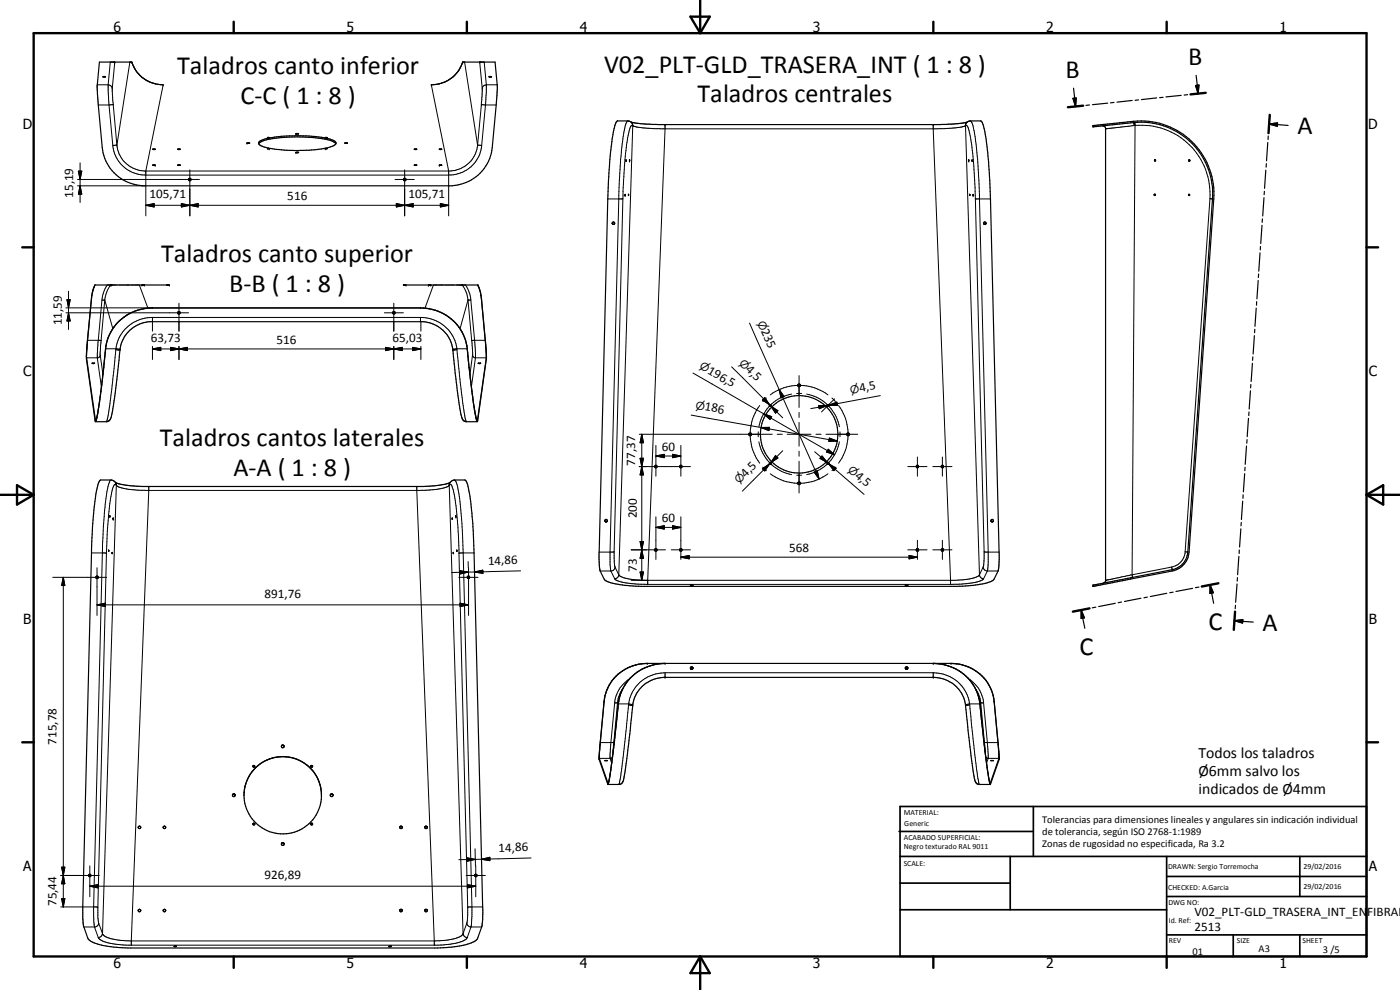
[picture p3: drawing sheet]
<svg xmlns="http://www.w3.org/2000/svg" width="420mm" height="297mm" viewBox="0 0 420 297" stroke-linecap="round" stroke-linejoin="round" font-family="sans-serif">
<g fill="none" stroke="#000" stroke-width=".35">
<path d="M30.9 23h.8zM49 25.4a9.8 9.8 0 0 1-9.4-6.8h-9.8l-.6 7.9 1.5 17.7a12.9 12.9 0 0 0 12 11.6h93a12.8 12.8 0 0 0 12-11.6l1.6-17.4-.7-8.2h-9.8a9.6 9.6 0 0 1-9.4 6.8M146.8 23h.7zM189.4 36.6l3 .5 5 .3h84.8l5.1-.3 3-.5M189.5 36.7l-1-.4h-3.3a12.4 12.4 0 0 0-1.5 5.4l-.7 7.1-.6 10.9-2.6 106.5 .3 5 1.2 2.5a9 9 0 0 0 5.5 1.8l5.7 .4h94.7a26.8 26.8 0 0 0 10.9-1.8l1.5-2.9 .3-5-2.9-112.1a76.9 76.9 0 0 0-2.2-17.4l-.5-.4h-3.1l-1 .4M322 29.5l1-.1-.2 2.6zM322.2 26.5l.6 5.5M325.1 31.7l-4.6 .5M327 31.5l-1.1 .1M330.9 37.8l.6 .1 .3 .5v135.9l-.5 .6-3.3 .7v.3l23.8-4.6a6.3 6.3 0 0 0 5.1-5.6l7.4-106a22 22 0 0 0-26.7-23l-9.4 .9-.2 .1v.4l6.5-.7a35.2 35.2 0 0 1 12.5-.2 21.5 21.5 0 0 1 16.9 22.5l-7.4 105.9a5.8 5.8 0 0 1-4.8 5.3l-20.5 4M332.4 30.9l-4.5 .5M334.3 30.7l-1 .2"/>
<path d="M339.8 30.1l-4.6 .5M341.7 30l-1.1 .1M347.1 29.4l-4.6 .5M349.1 29.2l-1.1 .1M354.5 28.6l-4.6 .5M356.4 28.4l-1 .1M358.8 25.7l1-.2-.2 2.6zM359 22.6l.6 5.5M361.9 27.9l-4.6 .4M380.9 37.2l2.5-.3-.1 1zM380.9 37.2l5.7 .4M381.1 34.5l-.4 5.5"/>
<path d="M45.8 49.6l.8-.1zM45.9 44.7l.7 .1zM45.9 49.6h.1M53.3 49.6h.8zM53.3 49.6h.1M53.4 44.7l.7 .1zM74.1 42.9l.8 .1zM77.6 43.1a6.9 6.9 0 0 1 4.7-1.6l6.9-.4 6.3 .3a8.2 8.2 0 0 1 5.3 1.7M78.1 42.3l2.4-.8a52 52 0 0 1 15.2-.4l2.5 .4a3.8 3.8 0 0 1 2.6 1.3 1.69 1.69 0 0 1-1.6 1.3 47.1 47.1 0 0 1-20.2-.1 1.24 1.24 0 0 1-1.3-1.4zM80.3 41.3h.5zM80.3 44.6h.5zM80.3 41.2v.1"/>
<path d="M88.8 40.1v.1M88.8 40.1h.8M88.8 40.2h.8M89.6 45.7h-.8l.8 .1M89.6 45.7h.1M89.6 45.8h.1M89.6 40.1v.1M89.6 45.7v.1M97.6 41.3h.6zM97.6 44.6h.6zM98.1 41.2v.1M103.6 42.9h-.1"/>
<path d="M104.3 42.9h-.8l.8 .1M104.3 42.9h.1M104.3 43h.1M104.3 42.9v.1M124.3 49.6h.8zM124.4 44.7l.7 .1zM125 49.6h.1M131.9 49.5l.7 .1zM132.5 44.7h-.6l.6 .1M132.5 44.7h.1M132.5 44.8h.1M132.5 49.5h.1"/>
<path d="M132.5 44.7v.1M132.5 49.6h.1M187.6 58.3v.4zM187.9 48v.4M188.6 58.3v.4M188.9 47.9v.4zM290.7 47.9v.4zM291 58.3v.4M291.7 48v.4M292 58.3l.1 .4zM346.4 58.5v.1M346.4 58.4v.1"/>
<path d="M346.5 48h.3l-.1 .3zM346.5 58.3l-.1 .1M346.5 58.3l.2 .2-.2 .2-.1-.2M346.6 48l-.1 .1M356.7 58.5l.1 .2M356.7 58.3v.2M356.7 58.3h.2M356.8 58.4l-.1 .1M356.8 48h.2v.3h-.2zM356.9 48h.1M356.9 58.3l.1 .3-.2 .1M356.9 58.3l-.1 .1"/>
<path d="M357 48h.1M379.3 59.3l-.3 5.5M379.5 57.4l-.1 1M379.9 51.1l-.4 5.4M380.1 49.1l-.1 1.1M380.5 42.8l-.4 5.5M380.6 40.8v1.1M184 67.3h.2M184 67.3a.37 .37 0 0 1-.2-.6 .37 .37 0 0 1 .6 0 .37 .37 0 0 1-.2 .6M295.4 67.3a.37 .37 0 0 1-.1-.6 .37 .37 0 0 1 .6 0 .37 .37 0 0 1-.2 .6M295.4 67.3h.3M378.2 75.9l-.4 5.5"/>
<path d="M378.3 74l-.1 1M378.7 67.6l-.3 5.5M378.9 65.7l-.1 1M27.5 88.7l-1.2 13.4M27.5 88.6l-1.3 13.6M28.2 86.3l-.5 1.6M33.2 99.7l-.7 1.6M34.7 97.5l-1.5 2.2-.7 1.6M34.7 97.5l-1 1.4M35.3 96.8l-.6 .7M40.4 93.4l-2.4 1.2-2.7 2.2M40.4 93.4l-3.1 1.7-2 1.7"/>
<path d="M42.2 92.9l-1.8 .5M42.6 85.5l.1 .1M43.3 85.5v.1M44.8 92.4l82.3 .1M44.8 92.4l-1.8 .2M44.8 92.5l-2.7 .3-1.7 .6M45.7 92.4h81.4M50.1 85.5l.1 .1M50.7 85.6l-22.2-.1-1 3.2M121.8 85.5l-.1 .1M127.1 92.5l1.8 .1 1.7 .5M128.6 85.5v.1"/>
<path d="M128.9 92.7l1.7 .4M129.3 85.5l-.1 .1M130.6 93.1l.9 .3M131.5 93.4l2.4 1.2 2.7 2.2M131.5 93.4a14.7 14.7 0 0 1 5.1 3.4M136.6 96.8l.6 .7M137.2 97.5l1.5 2.2 .7 1.6M143.4 85.5l-22.3 .1M143.4 85.5l.8 2.4M143.4 85.5l.8 2.3M144.2 87.8l1.5 14.4M144.3 88.7l1.3 13.4"/>
<path d="M376.6 98.8l-.1 1M377 92.5l-.4 5.4M377.1 90.5v1.1M377.6 84.2l-.4 5.5M377.7 82.2l-.1 1.1M25.9 107.1l.1 .1M26 106.5l-.1 .3M26 107.4l2.6 18.7M26 104.9l-.1 2.8 2.7 18.8M26.1 104.9l-.2 1.3M26.2 102.7l-.1 2.2M26.3 102.1l-.3 2.8"/>
<path d="M27.6 109h.8zM28.4 109h.1M30 119.1l-.4 3M30.3 117.3l-.7 4.9M30.4 116.4l-.2 1.9M30.6 114.5v.9M31 111.4l-.6 5.1M31.2 109.2l-.4 4.3M31.3 108.1l-.1 1.1M31.7 104.7l-.5 4.5M31.7 104.6l-.3 3.5M31.7 104.6v.1"/>
<path d="M32 102.9l-.3 1.7M32.5 101.3l-.5 1.6M139.4 101.3l.5 1.6M139.9 102.9l.3 1.7M140.2 104.6l.5 4.6M140.2 104.7l.2 1.1M140.3 105.9l.4 3.3M140.7 109.2l.1 1.1M140.7 109.2l.5 4.3M140.9 111.4l.4 3.2M141.3 114.5l.5 3.8M141.4 115.5l.1 1"/>
<path d="M141.6 117.3l.3 1.9M141.8 119.1l.5 3.1M141.9 119.9l.7 4M143.5 109h.1M143.5 109h.7M143.5 109l.7 .1M144.2 109v.1M145.6 102.1l.1 1.2M145.7 102.2v.5M145.7 103.3l.2 1.6M145.9 104.9v.9M145.9 104.9v.4"/>
<path d="M145.9 105.8l.1 .4M145.9 105.4l.1 .4M146 106.6v1l-2.7 18.9h-3.3l-1-.4a34.6 34.6 0 0 1-1.9-9.7l-1.2-11.4a9.6 9.6 0 0 0-7.1-8.2l-1.8-.3h-82.1a9.7 9.7 0 0 0-9 9.5l-1.2 11.2a31.3 31.3 0 0 1-1.7 8.8l-1 .5h-3.4M146 105.8v1.6l-2.8 18.8-.6-2.3M375.3 117.3l-.4 5.4M375.4 115.4l-.1 1M375.9 109l-.4 5.5M376 107.1l-.1 1M376.5 100.7l-.4 5.5M28.6 126.1l.1 .1M29.2 124.8l-.5 1.4M29.3 123.9l-.6 2.6"/>
<path d="M29.4 124l-.2 .5M29.6 122.2l-.3 1.7M29.6 122.1l-.2 1.9M142.4 122.8l.2 1.2M142.6 124l.6 2.5M204.2 139.6h.3a.4 .4 0 0 1 .1 .6 .4 .4 0 0 1-.6 .1zM231 138.8l.4 .1v.2l-.4 .1zM248.2 138.9l.5-.1v.4h-.4zM275.2 139.6l.4 .1v.6a.4 .4 0 0 1-.6-.1 .4 .4 0 0 1 .2-.6zM374.1 133.8l-.4 5.5M374.3 131.9l-.1 1.1M374.7 125.5l-.4 5.5"/>
<path d="M374.9 123.6l-.1 1.1M32.9 154.8v.3M32.9 155.1h.1M34 155.4v.4zM34.7 144.8l2.8 .7 5 .5h84.7l5-.5 2.8-.7M34.7 144.9l-1.1-.8-3.4-.1a4.1 4.1 0 0 0-1.2 3l-.8 6-.7 11.8-2.7 107.3 .2 5.6 1.3 3.7a5.6 5.6 0 0 0 4.2 2.2l3.7 .6 4.2 .2h92.9l3.4-.2a15.7 15.7 0 0 0 8.4-2.3l1.6-4.2 .2-5-2.9-113.5a58.6 58.6 0 0 0-2-14.7l-.5-.5h-3.1l-.8 .3-.6 .6M135.7 155.4v.3M135.7 155.4h.1M136.8 154.7v.4M136.8 154.8h.1M136.8 155.1h.1M181.6 156.5h.2"/>
<path d="M181.8 156.6h.2M181.8 156.5h.2M182.2 156.3a.38 .38 0 0 0-.2-.4 .38 .38 0 0 0-.5 .2 .38 .38 0 0 0 .3 .5M182.2 156.3l-.2 .2M182.2 156.4l-.2 .2M297.5 156.5a.39 .39 0 0 1 0-.6 .39 .39 0 0 1 .5 0 .39 .39 0 0 1 0 .6M297.5 156.5l.1 .1M297.6 156.5h.3M297.6 156.6h.3M298 156.5l-.1 .1M372.4 158.7l-.4 5.4M372.5 156.8l-.1 1"/>
<path d="M372.9 150.4l-.3 5.5M373.1 148.5l-.1 1M373.5 142.1l-.3 5.5M373.7 140.2l-.1 1M32.6 165.1v.3zM32.6 165.4h.1M32.6 165.1h.1M33.6 165.8l.1 .3zM136 165.7l.1 .4zM137.1 165.3v.1M137.1 165.1v.3M204 164.7a.4 .4 0 0 1 .6 .1 .4 .4 0 0 1-.1 .6l-.5-.1z"/>
<path d="M207.2 175.6h.8zM271.7 175.6h.7zM275.1 164.7h.5v.6h-.5zM342.4 179.5l-4.9 1M344.3 179.2l-1 .2M350.2 178l-5 1M352.1 177.7l-1 .1M357.9 176.5l-5 1M359.8 176.1l-1 .2M363.2 175.5l.9 2.3-1 .3zM363.2 175.5l1 5.5M365.7 175l-5 1"/>
<path d="M371.3 175.2l-.5 5.5M371.4 173.3l-.1 1.1M371.8 166.9l-.4 5.5M371.9 165v1.1M195.1 199.8l-.8 .3M195.1 199.8l-1.6 .6M196 199.5l-.9 .3M196.9 199.3l-1.8 .5M197.8 199.2l-.9 .1M199.6 199.1l-1.8 .1M280.1 199.1l1.8 .1M281.8 199.2l2.7 .6"/>
<path d="M281.9 199.2l.9 .1M283.6 199.5l.9 .3M284.5 199.8l.9 .3M286.3 199.1h-92l-2.7 .2-2.5 .8M286.3 199.1l1.7 .2M288 199.3l2.5 .8M324.5 183l.9 2.4-.9 .1zM324.5 183l1.1 5.5M327 182.5l-5 1M328.9 182.2l-1.1 .2M334.7 181l-5 1M336.6 180.6l-1 .2"/>
<path d="M370.4 186.2l2.6-.3-.1 1zM370.4 186.2l5.7 .4M370.7 183.5l-.4 5.5M370.8 181.6l-.1 1M181.6 208.7l-1.8 18.4M182.1 207.1l-.5 1.6M182.4 206.4l-.3 .7M183.2 204.9l-1.1 2.2M183.7 204.2l-.9 1.4M184.7 219.1l-1 8.9M185.1 215.9l-.2 2.2M185.2 214.8l-1.4 12.4"/>
<path d="M185.5 202.3l-1.8 1.9M185.5 211.3l-.3 3.4M185.6 211.3l-.5 4.5M185.7 210.4l-.2 .9M185.7 210.4l-.1 .9M186.7 207.1l-.9 2.4M186.7 207.1l-1 3.3M186.8 201.3l-1.3 1M187.1 206.3l-.4 .8M187.6 200.8l-.8 .5M188 204.9l-.9 1.4M188 204.8l-.9 1.5"/>
<path d="M189.1 200.1l-2.3 1.2M189.1 203.5l-1.1 1.4M189.1 200.1l-.8 .3M190.4 202.3l-1.3 1.2M190.4 202.3l-1.2 1.2M193.5 200.4l-3.1 1.9M207.2 200.6l.2 .2 .5-.2M207.3 200.7l.3-.2 .3 .2M207.4 200.6l-.1 .1M207.4 200.2l-.2 .4M207.4 200.2l.5 .2M207.4 200.2h.4"/>
<path d="M207.4 200.2l-.2 .2M207.5 200.6l.3 .1M207.9 200.3v.3M271.7 200.4l.2 .4 .5-.2M271.7 200.3v.1M271.9 200.6l.5 .1M272.2 200.2l.2 .4M272.2 200.2h-.4M272.2 200.2l.2 .2M272.2 200.2h-.4l-.1 .3M272.4 200.7l-.3-.2-.3 .2M285.4 200.1l1.6 .7"/>
<path d="M287 200.8l2.2 1.5M289.2 202.3l1.3 1.2M290.5 200.1l2.3 1.2M290.5 203.5l1.1 1.4M290.5 200.1l.8 .3M291.6 204.9l1 1.4M291.6 204.8l1 1.5M292 200.8l.8 .5M292.6 206.3l.3 .8M292.8 201.3l2 1.6M292.9 207.1l1.1 3.3M292.9 207.1l.9 2.4"/>
<path d="M294 210.4l.1 .9M294.1 211.3l2.5 21.5M294.1 211.3l.3 3.4M294.5 214.8v1.1M294.7 217l.1 1.1M294.8 202.9l1.1 1.3M294.9 219.1l1.3 11.2M295.9 204.2l.9 1.4M296.8 205.6l.7 1.5M296.8 205.6l.8 1.5M297.5 207.1l.6 1.6M297.6 207.1l.5 1.6"/>
<path d="M298.1 208.7l.3 1.7M298.4 210.4l1.4 16.7M298.4 210.4l1.4 15.9M70 238.3h.3M70.3 238.2l-.4 .1a.41 .41 0 0 0 0 .6 .41 .41 0 0 0 .6 0 .41 .41 0 0 0-.1-.6M70.3 238.2l.1 .1M70.5 238.4l.1 .1M73.4 236.9l-.1 .9M73.5 236.1l-.2 1.7M74.3 233.7l-.8 2.4M75.9 229.8a.29 .29 0 0 0 .3 .4 .29 .29 0 0 0 .3-.3l-.1-.1M75.9 229.8v.2"/>
<path d="M76 229.7h.4M76.4 229.7l-.5 .1M76.4 229.7v.1M76.4 229.8l.1 .2M76.7 230.3a11.6 11.6 0 0 0-3.2 5.8M80 228.1l-1.4 .8-1.4 1M80.9 227.7l-.7 .3M81.6 227.5a11.1 11.1 0 0 1 7.6 .3M84.2 227a11.5 11.5 0 0 0-9.5 6M84.6 223.7l-.1 .1M84.9 227l.8 .1M85 223.6l-.4 .1"/>
<path d="M85 223.6l.2 .1M85 223.6l-.5 .1M85.1 223.6a.41 .41 0 0 1-.1 .7 .41 .41 0 0 1-.6-.4l.1-.2M85.2 223.7l.1 .2M85.9 227.1l1.7 .2M88.1 227.5a11.3 11.3 0 0 1 6.7 5.1M89.7 228.1a11.6 11.6 0 0 1 6.6 8.4M93.3 229.8l-.1 .2M93.4 229.7l.4 .1-.1 .4h-.3l-.1-.4M93.4 229.7h.3M93.4 229.7l-.1 .1M95.1 233l1.1 3.1 .3 2.1"/>
<path d="M96.3 237a11.6 11.6 0 0 1-11.1 13.2 11.6 11.6 0 0 1-11.9-12.4M99.7 238.3h-.3l-.3 .3M99.9 238.3l.1 .3M99.9 238.4l-.6-.1-.2 .5 .5 .2 .4-.3M99.9 238.4l.1 .3M179.8 227.2l2.7 7.8 .2-.4M179.9 226.9l-.1 .9 2.6 7.6M179.9 226.4l-.1 .3M180.2 222.8l-.3 3.5M181.5 228.2h.8h-.7M182.4 235.4h3.6a2.25 2.25 0 0 0 1.3-2.4l.9-6.3 1.4-12.8a10.4 10.4 0 0 1 4.2-8.9l2.4-1.2 3-.6h81.3a10.1 10.1 0 0 1 6.9 3.3 10.3 10.3 0 0 1 2.6 7.4l1.4 12.8 1.3 7.8 .4 .6 .6 .3h3.5M183 233.3l-.5 2.1"/>
<path d="M183 233.3l-.3 1.2M183 232.8v.5M183.6 228.7l-.6 4.1M183.7 227.9l-.7 4.9M296.3 230.4l.3 2.4M296.6 232.8l.1 .5M296.7 233.3l.2 1.2M296.7 233.3v.4M296.9 234.1l.3 1.3M298.1 228.2h-.7h.7M299.8 226.9l.1 .9-2.7 7.6M299.8 226.4v.3"/>
<path d="M299.8 227.2l-2.6 7.8-.2-.4M41.5 248.1l.2-.2 .5 .2M41.5 248.1l.1 .4 .3 .1 .2-.1 .1-.4M41.6 248l-.1 .1M41.7 247.9h.3M42.1 248l.1 .1M49 248.1l.2-.2 .5 .2M49 248.1l.1 .4 .2 .1 .3-.1 .1-.4M49 248.1l.3-.2 .4 .2M75.9 247.3l.2 .2 .4-.2M76 247.1l-.1 .2M76 247.1h.4"/>
<path d="M76.4 247.1l.1 .2M84.5 253l-.1 .2a.41 .41 0 0 0 .5 .5 .41 .41 0 0 0 .3-.5M84.6 253l-.2 .3M84.7 252.9l-.2 .1M84.8 252.9h.2M84.9 252.9l.3 .2M84.9 252.9h-.2M85 252.9l.2 .1M85.2 253v.2M85.2 253.1l.1 .2M93.4 247.1h.3M93.4 247.1l-.2 .2"/>
<path d="M93.7 247.1l-.1 .4-.4-.2M93.7 247.1l.1 .1M120 248.3l.3-.4 .4 .4M127.6 248l-.1 .2M127.7 247.9h.3M128.1 248l.1 .1M128.2 248.1l-.1 .4-.3 .1-.3-.4M128.2 248.1l-.5-.2-.2 .4M41.5 273l.2 .6 .4-.1 .1-.5M41.5 273v.2M41.6 272.9h.5M41.6 273l.3-.2 .2 .2"/>
<path d="M41.6 273h-.1M42.1 273h.1M42.2 273v.2M49 273l.2 .6 .4-.1 .1-.5M49 273v.2M49.1 272.9h.5M49.1 273l.2-.2 .3 .2M49.1 273h-.1M49.6 273h.1M49.7 273v.2M120.1 273l-.1 .2M120.6 272.9l-.5 .1"/>
<path d="M120.7 273v.2M127.6 273l-.1 .2M128 272.9l.2 .1-.2 .6-.4-.1v-.6M128 272.9h-.4M128 272.9l-.4 .1M52.2 283.9h.8zM52.9 283.9h.1M116.7 283.9h.8zM117.5 283.9h.1"/>
<circle cx="56.9" cy="53.9" r=".39"/>
<circle cx="121.5" cy="53.9" r=".39"/>
<circle cx="53.7" cy="93.9" r=".38"/>
<circle cx="118.2" cy="93.8" r=".39"/>
<circle cx="239.8" cy="115.6" r=".42"/>
<circle cx="196.8" cy="140" r=".39"/>
<circle cx="225.1" cy="130.3" r=".42"/>
<circle cx="231.2" cy="121.6" r=".28"/>
<circle cx="239.8" cy="130.3" r="11.6"/>
<circle cx="248.5" cy="121.7" r=".28"/>
<circle cx="254.5" cy="130.3" r=".41"/>
<circle cx="282.8" cy="140" r=".38"/>
<circle cx="239.8" cy="145" r=".42"/>
<circle cx="29.1" cy="173.2" r=".39"/>
<circle cx="140.6" cy="173.2" r=".38"/>
<circle cx="196.8" cy="165" r=".39"/>
<circle cx="282.8" cy="165" r=".39"/>
<circle cx="120.3" cy="248.2" r=".38"/>
<circle cx="26.9" cy="262.7" r=".38"/>
<circle cx="120.4" cy="273.2" r=".39"/>
<circle cx="142.8" cy="262.7" r=".38"/>
</g>
<g fill="none" stroke="#000" stroke-width=".3">
<path d="M33.1 18.6l-.6 6.8M34.4 18.6l-.7 7.9M39 18.6l-3.9 25M39.6 18.6a9.7 9.7 0 0 0 9.4 6.8M138.8 18.6l-.1 .4a9.7 9.7 0 0 1-9.3 6.4M139.4 18.6l3.9 25M144 18.6l.7 7.9M145.3 18.6l.7 6.8M29.2 25.4h3.3M32.5 25.4l.9 .5 .3 .6M32.5 25.4l.2 6.1 1.2 12.1M33.7 26.5l.3 4.9"/>
<path d="M34 31.4l1.1 12.2M34 31.4l-4.5 .1M49 25.4h.1M49 25.4l-5.2 25.9v13.5M129.4 25.4h.1M129.4 25.4l5.3 25.9v13.5M144.5 31.4h.1M144.5 31.4l-1.2 12.2M144.5 31.4l4.4 .1M144.7 26.5l-.2 4.9M146 25.4l-1 .5-.3 .6M146 25.4l-.3 6.1-1.1 12.1"/>
<path d="M146 25.4h3.2M188.5 36.3a6.5 6.5 0 0 0-1.4 4l-.8 7.5-.6 10.8-2.6 107.1 .1 5.3 1.3 2.7M189.9 37.7l-.4-1 .3 .3a1.03 1.03 0 0 0 1.2 1.1l7.3 .6h83.1l5.1-.3 2.4-.4a.89 .89 0 0 0 1-1l.3-.3-.4 1M189.9 37.7l-.1-.1a2.19 2.19 0 0 0-1 2l-1.1 7.3-.8 12.7M189.9 37.7l-4.2 134.8M199.6 37.4h.1M199.6 37.4l-5.2 137.9M280.1 37.4h.1M280.1 37.4l5.2 137.9M289.8 37.7l.1-.1a2.19 2.19 0 0 1 1 2l1.1 7.3 .7 12.7M289.8 37.7l4.2 134.8M291.2 36.3h.1a19.2 19.2 0 0 1 1.7 7.8l1 14.5 2.6 107.1-.2 5.3-1.2 2.7"/>
<path d="M332 38.6l-.1 .1M340.2 36.8h.1M340.3 36.4l.1 1.3M340.4 37.7l-8.6 1M340.5 36.7h.1M340.5 36.7l.1 .9M340.6 37.6l-.2 .1M340.6 37.6a20.7 20.7 0 0 1 22.5 22M340.6 37.6l-.8 134.9M23.3 53.8h36.5M23.3 55.8h20.3M23.5 51.4h1l-.5 2.4z"/>
<path d="M24 55.8l.5 2.5h-1zM24 48.9v11.8M33.9 43.6a9.7 9.7 0 0 0 6.7 8.4l3.2 .5h90.9a9.9 9.9 0 0 0 9.9-8.9M35.1 43.6l.7 2.6a8.8 8.8 0 0 0 4.4 4.4l1.5 .5 1.6 .2h91.8l1.6-.2 2.2-.9a8 8 0 0 0 3.8-4l.6-2.6M35.1 43.6h-1.2M57 51v13.8M118.6 53.8h5.7M121.4 51v13.8M143.3 43.6h1.3M186.9 59.6h.1M186.9 59.6l-4.5 .1M186.9 59.6l-2.6 106"/>
<path d="M292.7 59.6h.1M292.7 59.6l2.6 106M292.8 59.6l4.5 .1M363.1 59.6l.8 .1M363.1 59.6l-7.4 106M363.9 59.7h.1M43.8 61.6l2.5-.5v1zM43.8 61.6h90.9M54.4 61.1l2.6 .5-2.6 .5zM57 61.6l2.5-.5v1zM118.9 61.1l2.5 .5-2.5 .5zM121.4 61.6l2.6-.5v1z"/>
<path d="M132.2 61.1l2.5 .5-2.5 .5zM19.8 92.4h26M19.8 93.9h36.8M20.1 89.9h1l-.5 2.5zM20.6 93.9l.5 2.4h-1zM20.6 87.4v11.4M27.5 89.5h.1M30.6 90l-1.4 16.2 1.2 9.9M30.6 90h.8M31.4 90l2.5 8.6M31.4 90h.1M31.4 90l-1.1 12.1"/>
<path d="M32.2 85.5l-1.1 2.2-.5 2.3M33.2 85.5a9.2 9.2 0 0 0-1.8 4.5M41.8 85.5l2.6 7M45.8 95.2v4.2M53.7 91v8.4M115.3 93.9h5.8M118.2 91v8.4M126.2 92.4h.1M126.2 95.2v1.3M126.3 96.5v2.9M130.1 85.5l-2.6 7M138.7 85.5l1.2 2.1 .6 2.4"/>
<path d="M139.7 85.5l1.3 2.7 .3 1.8M140.5 90h.8M140.5 90l1.1 12.1M140.5 90l-2.4 8.6M141.3 90l1.4 15.8v1.6l-1.2 8.7M144.5 89.5h.1M224.9 96.9l8.9 20M26.3 102.1h4M30.1 106.6l-.7 .8h-3.4M30.1 106.6l.8 5.7M30.3 102.1h.1M30.3 102.1l-.2 4.5"/>
<path d="M34.7 104.9l1.3 .1M34.7 104.9l-1.8 16.8-.9 4.8M34.8 104.6l-3.1 .2M34.8 104.6l1.2 .2M34.8 104.6l-.1 .3M34.8 104.6a11 11 0 0 1 10.4-9.4h81.4a10.9 10.9 0 0 1 10.5 9.4M36 104.8h.1M45.8 104.7l2.4-.5v1zM45.8 104.7h80.5M45.8 103.9v4M51.2 104.2l2.5 .5-2.5 .5zM53.7 104.7l2.5-.5v1z"/>
<path d="M53.7 103.9v4M115.7 104.2l2.5 .5-2.5 .5zM118.2 104.7l2.5-.5v1zM118.2 103.9v4M123.9 104.2l2.4 .5-2.4 .5zM126.3 103.9v4M135.9 105h.1M137.1 104.6l3.1 .2M137.1 104.6l-1.2 .2M137.1 104.6v.3M137.1 104.9l1.8 16.1 .6 4.1 .5 1.4M137.1 104.9l-1.2 .1"/>
<path d="M141.6 102.1l.2 4.5M141.6 102.1h4M141.6 102.1l.1 .1M141.8 106.6l.7 .8h3.5M141.8 106.6l-.8 5.7M208 111.9l21.2 12.3M219.6 110.1l11.4 11.4M229.5 119.3l1.5 2.2-2.2-1.5zM230 119.4l-1.1 1.1M231.2 118.5a14.5 14.5 0 0 1 17.3 0M233.8 116.9l1.5 2.1-.9 .4zM233.8 116.9l12 26.8"/>
<path d="M237.6 118.2a12.3 12.3 0 0 0-9.9 9.9M239.1 118.1h1.5M239.8 112.7v9.6M242.1 118.2a12 12 0 0 1 6.4 3.4M249.7 119.4l1 1.1M250.5 119.7l-2 1.9M264.2 118.7l-15.4 2.9M28.6 125.8h.3M32 126.5h.1M143 125.8h.3M191.8 130.3h40M191.8 140h15.4"/>
<path d="M192.1 137.5h1l-.5 2.5zM192.1 137.5l1 5h-1l1-5zM192.6 140l.5 2.5h-1zM192.6 130.3l.5 2.5h-1zM192.6 130.3v43.8M196.8 136.8l2.5-.5v1zM196.8 133.6v9.3M196.8 136.8h7.5M201.8 136.3l2.5 .5-2.5 .5zM204.3 133.6v9.3M207.4 124.5l21 3.8M227.6 129.6v1.5"/>
<path d="M227.7 132.5a12.5 12.5 0 0 0 9.9 9.9M228 121.7a14.6 14.6 0 0 0 0 17.3M228.4 128.3l2.5-.1-.2 1zM228.4 128.3l22.9 4M228.8 120l.7-.7 1.5 2.2zM229.2 124.2l2.4 .8-.5 .9zM229.2 124.2l21.3 12.2M231 121.5l-1.8-1.8 3.9 3.9M231.3 121.8l2.2 1.4-.8 .8zM231.3 121.8l1.8 1.8M232.7 136.7l.8 .7-2.2 1.4zM233.1 123.6l1.8 1.7"/>
<path d="M233.2 130.3h1.6M234.9 135.3l-12.1 12.1M236.3 130.3h7.1M239.8 123.7v1.6M239.8 126.7v7.2M239.8 135.4v1.5M239.8 138.4v9.5M244.5 135.6l3.8 3.2M244.9 130.3h1.5M245.7 121.7h2.5l-2.3 .9zM246.5 137l4 4M246.7 136.8l1.6 2-2.2-1.3z"/>
<path d="M247.9 130.3h9.5M248.2 121.7l-4.9 .9M248.5 121.6l-2 2M248.5 121.6a11.9 11.9 0 0 1 3.4 6.5M248.6 134.8l1.9 1.6-2.4-.8zM248.7 139.2l2.2 1.3-.6 .7zM248.7 139.2l1.9 1.6M248.7 139.2l10.6 9.1M248.8 121.6l2.4-1 .2 1zM248.9 131.4l2.4 .9-2.6 .1zM251.2 121.1l-2.4 .5M251.7 121.7a14.6 14.6 0 0 1 0 17.3"/>
<path d="M251.9 132.5a12.4 12.4 0 0 1-9.8 9.9M252.1 129.6v1.5M272.4 140h5.8M275.3 137.1v5.8M279.9 140h5.8M282.8 137.1v5.8M33.3 144a6.7 6.7 0 0 0-1.3 4.2l-.7 5.8-.5 9.6-2.7 108.5 .2 5.6 1.2 3.6M34.7 144.9l.1 .2M34.8 145.1l.2 .5M34.8 145.1l.1 .3M34.9 145.6l-4.1 134.5M35 145.6l-.3-.3a1.95 1.95 0 0 0-1.1 1.9l-1 7.2-.6 11.5"/>
<path d="M35 145.6a9.9 9.9 0 0 0 5.4 1.4l3.4 .2h82.1l3.8-.3a9.7 9.7 0 0 0 5.1-1.3M44.7 146l-5.3 137.6M125.1 146l5.2 137.6M134.8 145.6l.2-.7-.2 .7M134.8 145.6h.1M134.8 145.6l.2-.3a1.95 1.95 0 0 1 1.1 1.9l1.1 8.1 .5 10.6M134.8 145.6l4.2 134.5M136.4 144a5 5 0 0 1 1.2 3.6l1 9.4 .4 8.9 2.6 106.2-.2 5.6-1.2 3.6M196.8 158.2l2.5-.5v1zM196.8 155.1v12.8M196.8 158.2h7.5M201.8 157.7l2.5 .5-2.5 .5z"/>
<path d="M204.3 155.1v12.8M228.8 140.6l2.2-1.4-1.5 2.1zM228.9 140.2l1.1 1M231.2 142.2a14.6 14.6 0 0 0 17.3 0M239.1 142.6h1.5M244.3 141.6l1-.4 .5 2.5zM250.7 140.2l-1 1M15.8 173.2h16.2M19 173.2l.5 2.5h-1zM19 173.2v98.9M27.5 165.9h4.5M29.1 170.3v14.4"/>
<path d="M32 165.9l-2.6 106.3M137.7 173.2h5.8M137.7 165.9l2.7 106.3M138 171.2l2.5 .5-2.4 .5zM140.5 168.5v1.8M140.5 171.7l-5 .1M140.6 170.3v14.4M142.3 165.9h-4.6M142.4 171.6l2.5-.5v.9zM142.4 171.6l-1.9 .1M156.2 171.3l-13.8 .3M184.3 165.6l-4.5 .1"/>
<path d="M184.3 165.6l.1 3.4a1.68 1.68 0 0 1-.8 2.3h-3.5M184.5 173.7a9.3 9.3 0 0 0 5.4 1.4l4 .2h91.8l4-.2a9.3 9.3 0 0 0 5.5-1.4M184.6 170.1l1.1 2.4M185.7 172.5a9.1 9.1 0 0 0 5.9 1.5l1.2 .1M185.7 172.5l-.5 .9-.7 .3M189.4 165h10.3M192.1 162.5h1l-.5 2.5zM192.1 171.6h1l-.5 2.5zM192.1 162.5l1 5h-1l1-5zM192.6 165l.5 2.5h-1zM201.5 165h5.7M204.3 167.2l2.5-.5v1z"/>
<path d="M204.3 167.2h71M272.4 165h5.8M272.8 166.7l2.5 .5-2.5 .5zM275.3 162.1v5.8M279.9 165h5.8M282.8 162.1v5.8M294 172.5a9.1 9.1 0 0 1-5.9 1.5l-98.7 .1M294 172.5l.5 .9 .7 .3M295.1 170.1a1.37 1.37 0 0 0 1 1.2h3.4M295.1 170.1l-1.1 2.4M295.3 165.6l4.5 .1M295.3 165.6l-.2 4.5"/>
<path d="M331.8 174.1h.1M331.9 174.1h.1M339.3 173.4v.3M339.8 172.5v.8M339.8 172.5l-7.9 1.6M351.7 170.1v.8M351.7 170.1l-11.9 2.4M351.7 170.9h.1M355.7 165.6h.8M355.7 165.6a5 5 0 0 1-4 4.5M29.1 181.5l2.6-.5v1zM29.1 181.5h111.5"/>
<path d="M138.1 181l2.5 .5-2.5 .5zM181.3 210.4h.1M184.5 210.9l-1.4 16.6M185.3 210.8l-.8 .1M185.3 210.8l-1.1 11.9M185.3 210.8l.3 .1M185.5 211.3h.1M185.6 211.2h3.1M187 206.5a9.1 9.1 0 0 0-1.7 4.3M188.6 211.5l1.3 .3M188.6 211.5l-1.7 16.8-.6 4.7-.6 2.4M188.7 211.2l1.2 .3"/>
<path d="M188.7 211.2l-.1 .3M188.9 203.7a9.4 9.4 0 0 0-4.4 7.2M199.6 203.2h.1M199.6 201.8v1.4M199.6 201.8a10.9 10.9 0 0 0-10.5 7.5l-.4 1.9M199.6 201.8h80.5M280.1 203.2h.1M280.1 201.8v1.4M280.1 201.8a10.9 10.9 0 0 1 10.5 7.5l.4 1.9M290.7 203.7a9.4 9.4 0 0 1 4.5 7.2M291 211.2l-1.2 .3M291 211.2h3.1"/>
<path d="M291 211.2v.3M291 211.5l1.8 16.8 1.1 7M291 211.5l-1.2 .3M292.7 206.5a9.1 9.1 0 0 1 1.6 4.3M294.1 211.3h.1M294.3 210.8l.9 .1M294.3 210.8l1.1 11.9M294.3 210.8l-.3 .1M295.2 210.9l1.4 16.6M298.4 210.4h.1M179.9 227.5h3.2M182.4 234.9h.1"/>
<path d="M183.1 227.5l.5 1.5M183.8 227.2l-.7 .3M184.2 222.7l-4 .1M184.2 222.7l-.2 3.3M293.9 235.3v.1M295.4 222.7l4.1 .1M295.4 222.7l.3 3.3M295.9 227.2l.7 .3M296.6 227.5h3.2M296.6 227.5l-.5 1.5M297.1 234.9h.1M27 259.8v9.3"/>
<path d="M140.2 257.4l2.5 .5-2.5 .5zM142.6 254.7l.1 5.1M142.7 257.9h-5M142.8 259.8v9.3M144.5 257.8l2.5-.6v1zM144.5 257.8l-1.8 .1M159.4 257.4l-14.9 .4M18.2 272.1l11.2 .1M18.2 262.7h11.6M18.5 260.2h1l-.5 2.5zM18.5 269.6h1l-.5 2.5zM19 262.7l.5 2.5h-1z"/>
<path d="M27 265.9l2.4-.5v1zM27 265.9h115.8M29.4 272.2v3l.2 1.8M29.6 277l-.3 .7-.7 .4h-3.4M29.6 277l1.2 3.1M139.9 262.7h5.8M140.1 277l.3 .7 .7 .4h3.5M140.1 277l-1.1 3.1M140.3 265.4l2.5 .5-2.5 .5zM140.4 272.2l-.3 4.8M144.9 272.1l-4.5 .1M29.5 281.3a6.3 6.3 0 0 0 4.7 1.9l3.8 .4h93.7l3.5-.3a7.1 7.1 0 0 0 5-2"/>
<path d="M30.8 280.1a6 6 0 0 0 4.4 1.9l3.8 .3h91.7a16.9 16.9 0 0 0 7.8-1.5l.5-.7M30.8 280.1a1.27 1.27 0 0 1-1.3 1.2M139 280.1l.5 1 .7 .2"/>
</g>
<g fill="#000">
<circle cx="34.4" cy="18.6" r=".18"/>
<circle cx="39.6" cy="18.6" r=".18"/>
<circle cx="138.8" cy="18.6" r=".18"/>
<circle cx="144" cy="18.6" r=".18"/>
<circle cx="46.6" cy="49.6" r=".18"/>
<circle cx="74.1" cy="42.9" r=".18"/>
<circle cx="80.8" cy="44.6" r=".18"/>
<circle cx="80.8" cy="41.3" r=".18"/>
<circle cx="88.8" cy="40.1" r=".18"/>
<circle cx="88.8" cy="45.8" r=".18"/>
<circle cx="97.6" cy="41.3" r=".18"/>
<circle cx="97.6" cy="44.6" r=".18"/>
<circle cx="131.9" cy="49.6" r=".18"/>
<circle cx="187.6" cy="58.7" r=".18"/>
<circle cx="187.6" cy="58.3" r=".18"/>
<circle cx="187.9" cy="48" r=".18"/>
<circle cx="188.6" cy="58.3" r=".18"/>
<circle cx="188.9" cy="48.3" r=".18"/>
<circle cx="290.7" cy="48.3" r=".18"/>
<circle cx="291" cy="58.3" r=".18"/>
<circle cx="291.7" cy="48" r=".18"/>
<circle cx="292" cy="58.3" r=".18"/>
<circle cx="292" cy="58.7" r=".18"/>
<circle cx="33.2" cy="85.5" r=".18"/>
<circle cx="33.3" cy="85.5" r=".18"/>
<circle cx="42.6" cy="85.5" r=".18"/>
<circle cx="43.3" cy="85.5" r=".18"/>
<circle cx="50.8" cy="85.5" r=".18"/>
<circle cx="121.8" cy="85.5" r=".18"/>
<circle cx="128.6" cy="85.5" r=".18"/>
<circle cx="129.3" cy="85.5" r=".18"/>
<circle cx="143.4" cy="85.5" r=".18"/>
<circle cx="34" cy="155.4" r=".18"/>
<circle cx="34" cy="155.8" r=".18"/>
<circle cx="136.8" cy="155.1" r=".18"/>
<circle cx="136" cy="165.7" r=".18"/>
<circle cx="194.3" cy="199.1" r=".18"/>
<circle cx="199.6" cy="199.1" r=".18"/>
<circle cx="280.1" cy="199.1" r=".18"/>
<circle cx="285.4" cy="199.1" r=".18"/>
<circle cx="116.7" cy="283.9" r=".18"/>
</g>
<g fill="none" stroke="#000" stroke-width=".71">
<path d="M10.1 9.9h400v277.1h-400zM70.1 6.5v3.4M140.1 6.5v3.4M207.2 5h5.8l-2.9 4.9zM210.1 0v9.9M280.1 6.5v3.4M350.1 6.5v3.4M325.1 31.7l-4.6 .5M361.9 27.9l-4.6 .4M381.1 34.5l-.4 5.5M6.7 74.2h3.4M410.1 74.2h3.5"/>
<path d="M.1 148.5h10M5.1 145.6l5 2.9-5 2.9zM410.1 148.5h10M410.1 148.5l5-2.9v5.8zM365.7 175l-5 1M327 182.5l-5 1M370.7 183.5l-.4 5.5M6.7 222.7h3.4M410.1 222.7h3.5M70.1 287v3.4M140.1 287v3.4M210.1 287v10"/>
<path d="M210.1 287l2.9 5h-5.8zM280.1 287v3.4M350.1 287v3.4"/>
</g>
<g fill="none" stroke="#000" stroke-width=".51">
<path d="M269.8 249.5h40.3M270.1 242h140v45h-140zM270.1 257h140M303.2 257v16M310.1 242v15M350.1 257v30M390.1 257v12M270.1 265h33.1M270.1 273h80M350.1 269h60M350.1 263h60M350.1 280.5h60"/>
<path d="M370.1 280.5v6.5M390.1 280.5v6.5"/>
</g>
<g fill="#000">
<path d="M322 29.5l1-.1-.2 2.6zM358.8 25.7l1-.2-.2 2.6zM380.9 37.2l2.5-.3-.1 1zM23.5 51.4h1l-.5 2.4zM24 55.8l.5 2.5h-1zM43.8 61.6l2.5-.5v1zM54.4 61.1l2.6 .5-2.6 .5zM57 61.6l2.5-.5v1zM118.9 61.1l2.5 .5-2.5 .5zM121.4 61.6l2.6-.5v1zM132.2 61.1l2.5 .5-2.5 .5zM20.1 89.9h1l-.5 2.5z"/>
<path d="M20.6 93.9l.5 2.4h-1zM45.8 104.7l2.4-.5v1zM51.2 104.2l2.5 .5-2.5 .5zM53.7 104.7l2.5-.5v1zM115.7 104.2l2.5 .5-2.5 .5zM118.2 104.7l2.5-.5v1zM123.9 104.2l2.4 .5-2.4 .5zM233.8 116.9l1.5 2.1-.9 .4zM192.1 137.5h1l-.5 2.5zM192.6 130.3l.5 2.5h-1zM196.8 136.8l2.5-.5v1zM201.8 136.3l2.5 .5-2.5 .5z"/>
<path d="M229.5 119.3l1.5 2.2-2.2-1.5zM228.4 128.3l2.5-.1-.2 1zM229.2 124.2l2.4 .8-.5 .9zM232.7 136.7l.8 .7-2.2 1.4zM231.3 121.8l2.2 1.4-.8 .8zM245.7 121.7h2.5l-2.3 .9zM246.7 136.8l1.6 2-2.2-1.3zM248.6 134.8l1.9 1.6-2.4-.8zM248.9 131.4l2.4 .9-2.6 .1zM248.8 121.6l2.4-1 .2 1zM192.6 140l.5 2.5h-1zM196.8 158.2l2.5-.5v1z"/>
<path d="M201.8 157.7l2.5 .5-2.5 .5zM228.8 140.6l2.2-1.4-1.5 2.1zM244.3 141.6l1-.4 .5 2.5zM248.7 139.2l2.2 1.3-.6 .7zM19 173.2l.5 2.5h-1zM138 171.2l2.5 .5-2.4 .5zM142.4 171.6l2.5-.5v.9zM192.1 162.5h1l-.5 2.5zM192.1 171.6h1l-.5 2.5zM192.6 165l.5 2.5h-1zM204.3 167.2l2.5-.5v1zM272.8 166.7l2.5 .5-2.5 .5z"/>
<path d="M363.2 175.5l.9 2.3-1 .3zM29.1 181.5l2.6-.5v1zM138.1 181l2.5 .5-2.5 .5zM324.5 183l.9 2.4-.9 .1zM370.4 186.2l2.6-.3-.1 1zM140.2 257.4l2.5 .5-2.5 .5zM144.5 257.8l2.5-.6v1zM18.5 260.2h1l-.5 2.5zM18.5 269.6h1l-.5 2.5zM19 262.7l.5 2.5h-1zM27 265.9l2.4-.5v1zM140.3 265.4l2.5 .5-2.5 .5z"/>
</g>
<g font-size="7.9">
<text x="53.2" y="22.3">Taladros canto inferior</text>
<text x="181.3" y="21.8">V02_PLT-GLD_TRASERA_INT ( 1 : 8 )</text>
<text x="319.7" y="23.5">B</text>
<text x="356.6" y="19.6">B</text>
<text x="72.2" y="31.3">C-C ( 1 : 8 )</text>
<text x="209.4" y="30.7">Taladros centrales</text>
<text x="389.4" y="40.3">A</text>
<text x="48.3" y="78.6">Taladros canto superior</text>
<text x="68.8" y="87.6">B-B ( 1 : 8 )</text>
<text x="48" y="133.7">Taladros cantos laterales</text>
<text x="70" y="142.7">A-A ( 1 : 8 )</text>
<text x="362.7" y="188.9">C</text>
<text x="378.9" y="189.4">A</text>
<text x="324" y="196.4">C</text>
</g>
<g font-size="4.7">
<text x="359.7" y="227.5">Todos los taladros</text>
<text x="359.7" y="233">Ø6mm salvo los</text>
<text x="359.7" y="238.3">indicados de Ø4mm</text>
</g>
<g font-size="4.2">
<text x="34" y="9.6">6</text>
<text x="104" y="9.6">5</text>
<text x="174" y="9.6">4</text>
<text x="244" y="9.6">3</text>
<text x="314" y="9.6">2</text>
<text x="384" y="9.6">1</text>
<text x="6.8" y="38.7">D</text>
<text x="410.6" y="38.7">D</text>
<text x="7" y="112.9">C</text>
<text x="410.8" y="112.9">C</text>
<text x="7" y="187.1">B</text>
<text x="410.8" y="187.1">B</text>
<text x="7" y="261.4">A</text>
<text x="410.8" y="261.4">A</text>
<text x="34" y="290.4">6</text>
<text x="104" y="290.4">5</text>
<text x="174" y="290.4">4</text>
<text x="244" y="290.4">3</text>
<text x="314" y="290.4">2</text>
<text x="384" y="290.4">1</text>
</g>
<g font-size="3.9">
<text x="22" y="59.3" transform="rotate(-90 22 59.3)">15,19</text>
<text x="44.9" y="59.5">105,71</text>
<text x="122.6" y="59.5">105,71</text>
<text x="86.2" y="60">516</text>
<text x="18.5" y="97.6" transform="rotate(-90 18.5 97.6)">11,59</text>
<text x="228.4" y="99.4" transform="rotate(66 228.4 99.4)">235</text>
<text x="45.3" y="102.7">63,73</text>
<text x="83" y="103.2">516</text>
<text x="117.8" y="102.7">65,03</text>
<text x="212.1" y="111.8" transform="rotate(30 212.1 111.8)">196,5</text>
<text x="223.6" y="111.1" transform="rotate(45 223.6 111.1)">4,5</text>
<text x="258.1" y="117.7" transform="rotate(-11 258.1 117.7)">4,5</text>
<text x="211.3" y="123.1" transform="rotate(10 211.3 123.1)">186</text>
<text x="198.6" y="135.3">60</text>
<text x="190.6" y="139.7" transform="rotate(-90 190.6 139.7)">77,37</text>
<text x="223.8" y="143.4" transform="rotate(-45 223.8 143.4)">4,5</text>
<text x="256.4" y="143" transform="rotate(41 256.4 143)">4,5</text>
<text x="191.1" y="155.5" transform="rotate(-90 191.1 155.5)">200</text>
<text x="198.6" y="156.7">60</text>
<text x="236.8" y="165.7">568</text>
<text x="146.5" y="169.5" transform="rotate(-1 146.5 169.5)">14,86</text>
<text x="191.1" y="171.6" transform="rotate(-90 191.1 171.6)">73</text>
<text x="79.4" y="179.4">891,76</text>
<text x="16.9" y="223.4" transform="rotate(-90 16.9 223.4)">715,78</text>
<text x="149.6" y="255.6" transform="rotate(-1 149.6 255.6)">14,86</text>
<text x="79.4" y="263.8">926,89</text>
<text x="16.9" y="271.9" transform="rotate(-90 16.9 271.9)">75,44</text>
<text x="358.5" y="275">V02_PLT-GLD_TRASERA_INT_ENFIBRAD</text>
<text x="358.5" y="279.4">2513</text>
</g>
<g font-size="3.3">
<text x="227.2" y="96.8" transform="rotate(66 227.2 96.8)">n</text>
<text x="209.7" y="110.4" transform="rotate(30 209.7 110.4)">n</text>
<text x="221.6" y="109.1" transform="rotate(45 221.6 109.1)">n</text>
<text x="255.4" y="118.2" transform="rotate(-11 255.4 118.2)">n</text>
<text x="208.6" y="122.6" transform="rotate(10 208.6 122.6)">n</text>
<text x="254.2" y="141.2" transform="rotate(41 254.2 141.2)">n</text>
<text x="221.8" y="145.3" transform="rotate(-45 221.8 145.3)">n</text>
</g>
<g font-size="3.1">
<text x="312.7" y="246.8">Tolerancias para dimensiones lineales y angulares sin indicación individual</text>
<text x="312.7" y="250.4">de tolerancia, según ISO 2768-1:1989</text>
<text x="312.7" y="254">Zonas de rugosidad no especificada, Ra 3.2</text>
<text x="357.9" y="286.4">01</text>
<text x="377.7" y="285.6">A3</text>
<text x="397" y="285.9">3 /5</text>
</g>
<g font-size="2.4">
<text x="271.2" y="244.4">MATERIAL:</text>
<text x="271.3" y="252">ACABADO SUPERFICIAL:</text>
<text x="271.4" y="247.9">Generic</text>
<text x="271.3" y="254.6">Negro texturado RAL 9011</text>
<text x="271.2" y="259.7">SCALE:</text>
<text x="350.6" y="260.8">DRAWN: Sergio Torremocha</text>
<text x="391.2" y="260.6">29/02/2016</text>
<text x="350.6" y="267">CHECKED: A.Garcia</text>
<text x="391.2" y="266.7">29/02/2016</text>
<text x="350.6" y="271.4">DWG NO:</text>
<text x="350.8" y="276.9">Id. Ref:</text>
<text x="350.8" y="282.8">REV</text>
<text x="371.2" y="282.9">SIZE</text>
<text x="390.9" y="282.9">SHEET</text>
</g>
</svg>
